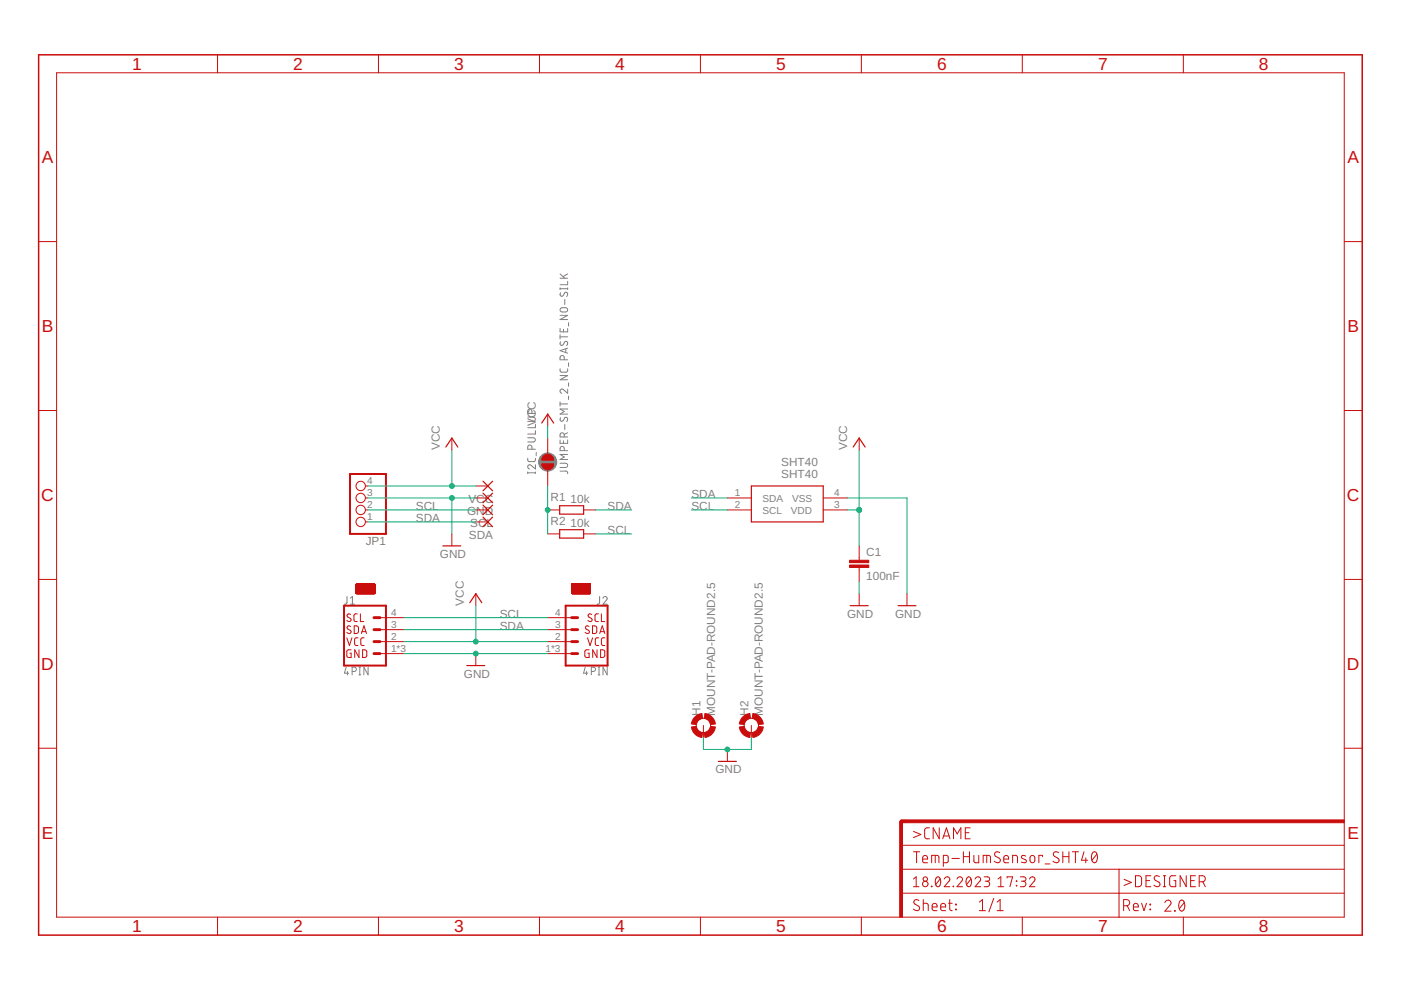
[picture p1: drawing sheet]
<svg xmlns="http://www.w3.org/2000/svg" width="297mm" height="210mm" viewBox="0 0 297 210" stroke-linecap="round" stroke-linejoin="round" font-family="sans-serif">
<g fill="none" stroke="#808080" stroke-width=".21">
<path d="M118.7 59h1.7M118.7 58.1l1 .9M120.4 59.6v.8h-1.7M120.4 58.1l-1 .5M118.7 78.2l.1 .5 .3 .2h1l.2-.2 .1-.5M118.7 69.6v.8h1.7v-.8M118.7 61v.4M118.7 71v.9M118.7 79.6h1.7l-1.7 .9h1.7M118.7 71.4h1.7M118.7 66.9h1.7l-1.7 .9h1.7M118.7 61.2h1.7"/>
<path d="M118.9 72.5a.41 .41 0 0 0-.1 .5 .41 .41 0 0 0 .5 .2l.4-.6a.41 .41 0 0 1 .6-.1 .41 .41 0 0 1 0 .6l-.2 .2M118.9 65.4l1-.2a.46 .46 0 0 1 .5 .5 .46 .46 0 0 1-.5 .4l-1-.1-.2-.3zM118.9 62.1a.41 .41 0 0 0-.1 .5 .41 .41 0 0 0 .5 .1l.5-.7a.46 .46 0 0 1 .6 .2 .46 .46 0 0 1-.3 .7M119.5 69.8v.6M119.6 76.3v-.5a.44 .44 0 0 0-.4-.4 .44 .44 0 0 0-.5 .4v.5h1.7M119.7 63.5v1.1M120 73.9v.8M120.4 61v.4M120.4 73.8l-1.7 .5 1.7 .6M120.5 68.4v.7M120.5 76.9v.8M111.9 97.2v.5l.3 .2h1.1l.2-.2v-.5"/>
<path d="M111.9 92.8h1.2a.44 .44 0 0 1 .4 .5 .44 .44 0 0 1-.4 .4h-1.2M111.9 88.4h1.2a.46 .46 0 0 1 .4 .5 .46 .46 0 0 1-.4 .4h-1.2M112.8 95.2v-.4a.44 .44 0 0 0-.5-.5 .44 .44 0 0 0-.4 .5v.4h1.6M112.8 87.7v-.5a.44 .44 0 0 0-.5-.5 .44 .44 0 0 0-.4 .5v.5h1.6M113.5 98.5v.9l-.9-.7a.44 .44 0 0 0-.7 .1 .44 .44 0 0 0 .3 .6M113.5 90v.7h-1.6M113.5 91.3v.7h-1.6M113.7 95.9v.7M118.7 99.9h1.4l.3 .5M118.7 98.2h1.2a.46 .46 0 0 1 .5 .5 .46 .46 0 0 1-.5 .4h-1.2M118.7 93.3v.7h1.7v-.7M118.7 85.2v.9"/>
<path d="M118.7 85.6h1.7M118.9 88.6a.41 .41 0 0 0-.1 .6 .41 .41 0 0 0 .6 0l.3-.6a.41 .41 0 0 1 .6 0 .41 .41 0 0 1 0 .6l-.2 .2M119.5 93.5v.5M119.6 95.5v-.4a.44 .44 0 0 0-.4-.4 .44 .44 0 0 0-.5 .4v.4h1.7M119.6 92.6v-.4a.44 .44 0 0 0-.4-.4 .44 .44 0 0 0-.5 .4v.4h1.7M119.7 90v1.1M120.4 82.5v.9l-.9-.8a.45 .45 0 0 0-.7 .2 .45 .45 0 0 0 .3 .6M120.4 96.4h-1.7l.9 .5-.9 .5h1.7M120.4 91.8l-.8 .3M120.4 86.7h-1.7l.9 .5-.9 .6h1.7M120.5 81.2v.7M120.5 84v.7"/>
<path d="M111.9 100.2h1.6M111.9 100.1v.3M113.5 100.1v.3M73.6 126.5l-.1 1.4-.2 .2h-.3M74.3 128.1h.9M74.3 126.8l.4-.3v1.6M127.1 126.5v1.4l-.2 .2h-.3M127.8 126.8a.44 .44 0 0 1 .7-.3 .44 .44 0 0 1 .1 .7l-.8 .9h.9M73.4 141.5l-.4 1.2h.9M73.7 142.4v.7M74.7 142.4h.4a.46 .46 0 0 0 .5-.5 .46 .46 0 0 0-.5-.4h-.4v1.6M76.1 141.5h.4"/>
<path d="M76.1 143.1h.4M76.3 141.5v1.6M78 141.5v1.6l-.8-1.6v1.6M124.1 141.5l-.4 1.2h.9M124.4 142.4v.7M125.4 142.4h.4a.46 .46 0 0 0 .5-.5 .46 .46 0 0 0-.5-.4h-.4v1.6M126.8 141.5h.4M126.8 143.1h.4M127 141.5v1.6M128.7 141.5v1.6l-.9-1.6v1.6"/>
</g>
<circle cx="116.1" cy="98" r="1.93" fill="#808080" stroke="#808080" stroke-width=".21"/>
<g fill="none" stroke="#c90d0c" stroke-width=".25">
<path d="M94.5 94.8l1.3-1.9 1.3 1.9M114.9 89.7l1.2-1.9 1.3 1.9M180.9 94.8l1.3-1.9 1.2 1.9M93.9 115.7h3.8M102.4 102l2 2.1M102.4 104.6l2 2M102.4 107.1l2 2M102.4 109.6l2 2.1M104.4 102l-2 2.1M104.4 104.6l-2 2M104.4 107.1l-2 2M104.4 109.6l-2 2.1"/>
<path d="M118.7 107.2h5v1.8h-5zM118.7 112.3h5v1.8h-5zM159.3 103h15.2v7.7h-15.2zM99.6 127.8l1.3-1.9 1.3 1.9M180.3 128.4h3.8M190.4 128.4h3.8M99 141.1h3.8M152.3 161.4h3.8"/>
</g>
<g fill="none" stroke="#c90d0c" stroke-width=".21">
<path d="M12 15.4h273v179.1h-273zM46.1 11.6v3.8M80.2 11.6v3.8M114.4 11.6v3.8M148.5 11.6v3.8M182.6 11.6v3.8M216.7 11.6v3.8M250.9 11.6v3.8M8.2 51.2h3.8M285 51.2h3.8M8.2 87h3.8M95.8 92.9v2.5"/>
<path d="M116.1 87.8v2.5M116.1 92.9v3.4M116.1 99.6v3.4M182.2 92.9v2.5M285 87h3.8M77.5 105.6h.5M77.5 108.1h.5M77.5 110.7h.5M77.5 103h.5M95.8 113.2v2.5M100.9 105.6h2.5M100.9 108.1h2.5"/>
<path d="M100.9 110.7h2.5M100.9 103h2.5M116.1 108.1h2.6M116.1 113.2h2.6M123.7 108.1h2.6M123.7 113.2h2.6M154.2 105.6h5.1M154.2 108.1h5.1M174.5 105.6h5.1M174.5 108.1h5.1M182.2 115.7v3.1M8.2 122.9h3.8"/>
<path d="M73.5 135.2l.6 1.7 .5-1.7M74.3 132.8l-.2-.1a.37 .37 0 0 0-.5 .2 .37 .37 0 0 0 .2 .5l.5 .2a.4 .4 0 0 1 0 .6 .4 .4 0 0 1-.6 0l-.2-.1M74.3 130.3l-.2-.1a.37 .37 0 0 0-.5 .1 .37 .37 0 0 0 .2 .5l.5 .3a.4 .4 0 0 1 0 .6 .4 .4 0 0 1-.6 0l-.2-.1M74.4 137.8h-.6l-.2 .2v1.3l.8 .1v-.9h-.2M75.1 132.7h.6l.3 .3v.9l-.3 .4h-.6zM75.5 125.7h4M75.5 125.7h.2M75.5 125.6h.2M75.5 125.5h.2M75.5 125.4h.2M75.5 125.3h.2M75.5 125.2h.2"/>
<path d="M75.5 125.1h.2M75.5 125h.2M75.5 124.9h.2M75.5 124.8h.2M75.5 124.7h.2M75.5 124.6h.2M75.5 124.5h.2M75.5 124.4h1.1M75.5 124.1h4M75.5 124.1h1.4M75.5 124h1.4M75.5 124h1.3"/>
<path d="M75.5 125.8h4M75.5 123.9h4M75.5 125.8h3.9M75.6 123.8h3.8M75.6 125.9h3.8M75.6 123.8h3.7M75.8 130.2h-.5l-.3 .3 .1 1.2 .7 .1M75.8 125.5h2.7M75.8 125.4h2.7M75.8 125.3l.1 .1M75.8 125.3h.1M75.8 125.7h2.7"/>
<path d="M75.8 125.6h2.7M75.8 125.1h.4M75.8 125h.4M75.8 124.9h.4M75.8 124.8h.4M75.8 124.7h.4M75.8 124.6h.4M75.8 124.5h.4M75.9 125.2h.3M75.9 125.1h.3M75.9 135.2l-.5 .1-.2 .3v1l.2 .2 .5 .1M76 125.3h.1"/>
<path d="M76.1 125.4h.1M76.1 125.3h.1M76.1 137.8v1.6l-.9-1.6v1.6M76.1 125.4h.2M76.2 125.3h.1M76.3 125.2l-.1 .1M76.3 125.2v.1M76.4 125.4h.1M76.4 130.2v1.6h.7M76.4 125.2h.2M76.4 125.1h.8M76.4 125h.8"/>
<path d="M76.4 124.9h.7M76.4 124.8h.6M76.4 124.8h.5M76.4 124.7h.4M76.4 124.7h.3M76.4 124.6h.3M76.4 124.5h.2M76.5 125.3l.3 .1M76.6 134.3l.6-1.6 .5 1.6M76.6 125.3h-.1M76.6 124.5h-1.1M76.7 124.3l-1.2 .1"/>
<path d="M76.7 124.3h-1.2M76.7 125.2h.4M76.8 133.9h.8M76.8 124.5h2.7M76.8 124.5h.7M76.8 124.4h2.7M76.8 124.2l-1.3 .1M76.8 125.4h.1M76.8 124.3v.1M76.8 124.6h.7M76.9 137.8h.6l.2 .2v1.1l-.2 .3h-.6zM76.9 125.3h.1"/>
<path d="M76.9 124.7h.6M76.9 124h.2M76.9 124.3h.2M77 125.4h.1M77 124.2h-1.5M77 124.7h.5M77 124v.1M77 124.3h.1M77 124.1h2.5M77.1 125.4h.6M77.1 124.2h2.4M77.1 124.3h.1"/>
<path d="M77.1 124.8h.4M77.1 124h2.4M77.1 125.2h-.7M77.2 125.3h.4M77.2 125.1l-.8 .1M77.2 124h2.3M77.2 135.2l-.5 .1-.2 .3v1l.2 .2 .5 .1M77.2 124.8h.3M77.2 124.3h2.3M77.2 124.2h2.3M77.3 124.9h.2M77.3 125.2h.3"/>
<path d="M77.3 125.1h.2M77.3 125h.2M77.7 125h.4M77.7 124.9h.4M77.7 124.8h.4M77.7 124.7h.4M77.7 124.6h.4M77.7 124.5h.4M77.7 125.1h.4M77.7 125.2h.3M77.8 125.4h.1M77.9 125.4h.1"/>
<path d="M77.9 125.3h.1M77.9 125.4h.2M78.1 125.3h.1M78.1 125.2l-.1 .1M78.1 125.2v.1M78.1 125.1h-.4M78.2 125.3h.3M78.2 125.2h.3M78.2 125.1h.3M78.2 125h.3M78.2 124.9h.3M78.2 124.8h.3"/>
<path d="M78.2 124.7h.3M78.2 124.6h.3M78.2 124.5h.3M78.6 124.7h.1M78.7 125.7h.8M78.7 125.6h.8M78.7 125.5h.8M78.7 125.4h.8M78.7 125.3l.1 .1M78.7 125.3h.1M78.7 125.1h.4M78.7 125h.4"/>
<path d="M78.7 124.9h.4M78.7 124.8h.4M78.7 125.2h.4M78.7 124.7h.4M78.7 124.6h-.1M78.8 125.2h.2M78.8 124.5l-.2 .1M78.8 125.3h.1M78.9 125.4h.1M78.9 124.6v.1M78.9 124.5h.1M78.9 125.3h.1"/>
<path d="M79 125.4h.1M79 124.5h.1M79 125.4h.5M79.1 124.5h.4M79.1 125.3h.4M79.2 124.6h.3M79.2 125.2h.3M79.2 124.7h.3M79.3 125.1h.2M79.3 124.8h.2M79.3 125h.2M79.3 124.9h.2"/>
<path d="M79.5 123.9h-4M80.6 138.6h5M80.6 136h5M80.6 133.5h5M80.6 131h5M100.9 125.9v2.5M100.9 138.6v2.5M116.1 138.6h5.1M116.1 136h5.1M116.1 133.5h5.1M116.1 131h5.1M121.2 125.7h4"/>
<path d="M121.2 125.7h.2M121.2 125.6h.2M121.2 125.5h.2M121.2 125.4h.2M121.2 125.3h.2M121.2 125.2h.2M121.2 125.1h.2M121.2 125h.2M121.2 124.9h.2M121.2 124.8h.2M121.2 124.7h.2M121.2 124.6h.2"/>
<path d="M121.2 124.5h.2M121.2 124.4h1.1M121.2 124.4h1.2M121.2 124.1h4M121.2 124.1h1.4M121.2 124h1.4M121.2 124h1.3M121.2 123.9h4M121.2 125.8h4M121.3 123.8h3.8M121.3 125.9h3.8M121.5 125.7h2.7"/>
<path d="M121.5 125.6h2.7M121.5 125.5h2.7M121.5 125.4h2.7M121.5 125.3l.1 .1M121.5 125.3h.1M121.5 125.1h.5M121.5 125h.5M121.5 124.9h.5M121.5 124.8h.5M121.5 124.7h.5M121.5 124.6h.5M121.5 124.5h.5"/>
<path d="M121.6 125.2h.3M121.8 125.4h.1M121.8 125.3h.1M121.8 125.4h.2M121.9 125.3h.1M121.9 125.2h-.3M121.9 125.1l-.3 .1M122 125.2v.1M122 125.3h.1M122.1 125.1h.8M122.1 125h.8M122.1 124.9h.8"/>
<path d="M122.1 124.9h.7M122.1 124.8h.6M122.1 124.8h.5M122.1 124.7h.4M122.1 124.7h.3M122.1 124.6h.3M122.1 124.5l.3 .1M122.1 125.4h.1M122.1 125.2h.2M122.2 125.4h.3M122.2 125.3h.1M122.3 124.5h-1.1"/>
<path d="M122.4 124.3l-1.2 .1M122.4 124.3h-1.2M122.4 125.2h.4M122.5 124.4h2.7M122.5 124.5h.7M122.5 124.2l-1.3 .1M122.5 125.4h.1M122.5 124.6h.7M122.6 124.3v.1M122.6 125.3h.1M122.6 124.7h.6M122.6 124h.2"/>
<path d="M122.6 124.3h.3M122.7 124.2h-1.5M122.7 124h.1M122.7 125.3h.1M122.7 125.4h.1M122.7 124v.1M122.7 124.7h.5M122.8 125.4h.6M122.8 124.1h2.4M122.8 124.3h.1M122.8 124.2h2.4M122.8 124.8h.4"/>
<path d="M122.8 124h2.4M122.9 125.2h-.8M122.9 125.3h.4M122.9 124h2.3M122.9 124.8h.3M123 125.3h.3M123 124.9h.2M123 124.3h2.2M123 124.2h2.2M123 125.2h.3M123 125.1l.3 .1M123 125.1h.2"/>
<path d="M123 125h.2M123.4 125.1h.4M123.4 125h.4M123.4 124.9h.4M123.4 124.8h.4M123.4 124.7h.4M123.4 124.6h.4M123.4 124.5h.4M123.4 125.2h.4M123.5 125.2h.2M123.5 125.4h.1M123.6 125.3h.1"/>
<path d="M123.6 125.4h.2M123.8 125.3h.1M123.8 125.1l-.4 .1M123.8 125.2l-.1 .1M123.8 125.2v.1M124 125.3h.2M124 125.2h.2M124 125.1h.2M124 125h.2M124 124.9h.2M124 124.8h.2M124 124.7h.2"/>
<path d="M124 124.6h.2M124 124.5h.2M124.3 124.7h.1M124.4 125.7h.8M124.4 125.6h.8M124.4 125.5h.8M124.4 125.4h.8M124.4 125.3l.1 .1M124.4 125.3h.1M124.4 125.1h.4M124.4 125h.5M124.4 124.9h.5"/>
<path d="M124.4 124.8h.4M124.4 125.2h.4M124.4 124.7h.4M124.4 124.6h-.1M124.5 125.2h.2M124.5 124.5l-.2 .1M124.5 125.4h.1M124.6 135.2l.5 1.7 .5-1.7M124.6 125.3h.1M124.6 124.5h.1M124.6 124.6v.1M124.7 125.4h.1"/>
<path d="M124.7 124.5h.1M124.7 125.4h.5M124.8 124.5h.4M124.8 125.3h.4M124.9 132.8a.42 .42 0 0 0-.6-.1 .42 .42 0 0 0-.1 .6l.6 .3a.41 .41 0 0 1 0 .7 .41 .41 0 0 1-.6-.1l-.1-.1M124.9 124.6h.3M124.9 137.8h-.7l-.2 .2 .1 1.3 .8 .1v-.9h-.3M124.9 125.3h.3M124.9 124.7h.3M124.9 125.2h.3M125 125.2h.2M125 124.7h.2"/>
<path d="M125 125.1h.2M125 124.8h.2M125 125h.2M125 124.9h.2M125.2 125.8h-4M125.2 124.5h-2.7M125.5 130.3l-.2-.1a.38 .38 0 0 0-.6 .1 .38 .38 0 0 0 .2 .5l.5 .3a.44 .44 0 0 1-.1 .7 .44 .44 0 0 1-.6-.2M125.6 132.7h.7l.2 .3v.9l-.2 .4h-.7zM126.6 137.8v1.6l-.9-1.6v1.6M126.9 130.2h-.5l-.2 .3v1.1l.2 .2h.5M126.9 135.2l-.5 .1-.2 .3v1l.2 .2 .5 .1M127.1 134.3l.6-1.6 .5 1.6"/>
<path d="M127.3 133.9h.8M127.3 137.8h.7l.2 .2v1.1l-.2 .3h-.7zM127.5 130.2v1.6h.7M128.2 135.2l-.5 .1-.2 .3 .1 1.2 .6 .1M182.2 120.3v3.1M182.2 125.9v2.5M192.3 125.9v2.5M285 122.9h3.8M8.2 158.6h3.8M149.1 153.8v2.6M154.2 158.9v2.5M159.3 153.8v2.6"/>
<path d="M285 158.6h3.8M191.1 179.2h93.9M193.7 176.3l1.5 .6-1.5 .7M197.1 175.5l-.7 .1-.4 .4 .1 1.6 .3 .2h.7M199.1 175.5v2.3l-1.3-2.3v2.3M199.9 177.8l.8-2.3 .7 2.3M200.1 177.2h1.1M202.2 177.8v-2.3l.7 1.3 .8-1.3v2.3M204.7 176.6h.7M205.7 175.5h-1v2.3h1M46.1 194.5v3.8M80.2 194.5v3.8"/>
<path d="M114.4 194.5v3.8M148.5 194.5v3.8M182.6 194.5v3.8M191.1 189.4h93.9M191.1 184.3h93.9M193.7 188h1.1M193.7 180.6h1.3M193.7 186.4l.5-.5v2.1M194.3 180.6v2.3M194.8 190.9a.57 .57 0 0 0-.8-.1 .57 .57 0 0 0 0 .9l.7 .4a.58 .58 0 0 1 .1 .9 .58 .58 0 0 1-.9-.1l-.2-.1M195.6 182.1h1.1a.54 .54 0 0 0-.4-.7 .54 .54 0 0 0-.7 .5l.1 .9 1 .1M195.7 191.5l1 .1 .1 1.5"/>
<path d="M195.7 190.7v2.4M197.5 187.9l.1 .1zM197.5 182.9v-1.5l1.5 .1 .1 1.4M197.6 192.3h1.1a.54 .54 0 0 0-.4-.8 .54 .54 0 0 0-.7 .5l.2 1 .9 .1M198.3 181.4v1.5M198.5 186.1l.2-.2a.86 .86 0 0 1 .7 1.3v.3a.51 .51 0 0 1-.5 .5 .51 .51 0 0 1-.5-.5l-.1-.8zM199.3 186.4l-.9 1.1M199.5 192.3h1a.54 .54 0 0 0-.4-.7 .54 .54 0 0 0-.6 .4l.1 1 .9 .1M200 182.9h.8l.2-.2v-1.1l-.2-.2h-.8v2.3M200.2 186.4a.58 .58 0 0 1 .8-.5 .58 .58 0 0 1 .2 .9l-1 1.2h1.2M201.1 191.5h.8M201.4 190.7v2.1l.5 .3"/>
<path d="M201.8 182h1.6M202.1 187.9l.1 .1zM202.6 191.7l.2 .2zM202.6 192.8l.2 .1zM202.9 186.4a.58 .58 0 0 1 .8-.5 .58 .58 0 0 1 .2 .9l-1 1.2h1.2M204.3 180.6v2.3M204.3 181.6h1.2M205.1 186.1l.1-.2a.88 .88 0 0 1 .8 1.3l-.1 .3a.51 .51 0 0 1-.5 .5 .51 .51 0 0 1-.5-.5l-.1-.8zM205.5 180.6v2.3M205.9 186.4l-1 1.1M206.5 181.4v1.3l.4 .2h.6v-1.5M206.7 186.4a.58 .58 0 0 1 .9-.5 .58 .58 0 0 1 .1 .9l-1 1.2h1.2"/>
<path d="M207.6 193.1h1.3M207.6 191.3l.7-.6v2.4M208.4 182.9v-1.5l1.5 .1 .1 1.4M208.7 185.9h.7a.47 .47 0 0 1 .4 .5 .47 .47 0 0 1-.4 .4h-.5M209.2 181.4v1.5M209.3 186.8a.58 .58 0 0 1 .5 .6 .58 .58 0 0 1-.5 .6h-.6M210.7 190.5l-1 2.8M211.4 193.1h1.3M211.4 191.3l.6-.6v2.4M211.6 188h1.2M211.6 186.4l.6-.5v2.1M212 180.8a.58 .58 0 0 0-.9-.1 .58 .58 0 0 0 0 .9l.7 .3a.54 .54 0 0 1 .2 .8 .54 .54 0 0 1-.7 .2l-.5-.3"/>
<path d="M212.8 182.1h1a.54 .54 0 0 0-.3-.7 .54 .54 0 0 0-.7 .5l.1 .9 .9 .1M213.5 186.1v-.2h1.2l-.6 2.1M214.7 182.9v-1.5h.6l.4 .2v1.3M215.5 186.8l.1 .1zM215.5 187.7l.1 .1zM216.3 185.9h.8a.47 .47 0 0 1 .4 .5 .47 .47 0 0 1-.4 .4h-.5M216.7 194.5v3.8M216.9 186.8a.58 .58 0 0 1 .6 .6 .58 .58 0 0 1-.6 .6h-.6M217.5 181.5a.57 .57 0 0 0-.9 .1v.3l1 .6v.3l-.3 .1-.7-.1M218.3 186.4a.58 .58 0 0 1 .8-.5 .58 .58 0 0 1 .2 .9l-1 1.2h1.1M218.5 181.5l.5-.1a.87 .87 0 0 1 0 1.5h-.4l-.2-.3zM221 181.6v-.2h-.7v1.5"/>
<path d="M221.6 183.2h1M224.4 180.8a.58 .58 0 0 0-.9-.1 .58 .58 0 0 0 .1 .9l.7 .3a.58 .58 0 0 1 .1 .9 .58 .58 0 0 1-.9 0l-.3-.2M225.3 181.6h1.3M225.3 180.6v2.3M226.6 180.6v2.3M227.4 180.6h1.3M228 180.6v2.3M229.8 180.6l-.5 1.8h1.3M230.2 181.9v1M231.7 180.8a.53 .53 0 0 1 .6-.2 .53 .53 0 0 1 .3 .6 1.34 1.34 0 0 1-.5 1.7 1.4 1.4 0 0 1-.4-2.1zM232.6 181.1l-1.1 1.3M237.3 184.3v10.2"/>
<path d="M238.2 192h.7a.66 .66 0 0 0 .6-.6 .66 .66 0 0 0-.6-.7h-.7v2.4M238.3 186.4l1.6 .7-1.6 .6M239 192l.5 1.1M240.3 192.3h1a.54 .54 0 0 0-.3-.7 .54 .54 0 0 0-.7 .4l.1 1 .9 .1M240.7 185.7h.9l.4 .4v1.5l-.4 .4h-.9zM242 191.5l.5 1.6 .6-1.6M243 186.7h.8M243.8 192.8l.1 .1zM243.8 191.7l.1 .2zM244 185.7h-1v2.3h1M245.8 185.9a.58 .58 0 0 0-.9-.1 .58 .58 0 0 0 .1 .8l.7 .4a.54 .54 0 0 1 .2 .8 .54 .54 0 0 1-.8 .2l-.5-.3M246.6 185.7h.6"/>
<path d="M246.6 188h.6M246.9 185.7v2.3M247 191.4a.65 .65 0 0 1 .9-.5 .65 .65 0 0 1 .2 1l-1.1 1.3h1.3M249 193l.2 .2zM249.3 185.7h-1l-.3 .3v1.6l.3 .4h1v-1.3h-.4M250.2 191a.55 .55 0 0 1 .6-.1 .55 .55 0 0 1 .3 .5 1.36 1.36 0 0 1-.6 1.8 1.47 1.47 0 0 1-.3-2.2zM250.9 194.5v3.8M251.1 191.4l-1.1 1.3M251.5 185.7v2.3l-1.3-2.3v2.3M252.4 186.7h.8M253.5 185.7h-1.1v2.3h1.1M254.3 187a1.16 1.16 0 0 0 1.1-.3l.1-.6-.2-.3-1-.1v2.3"/>
<path d="M255 187l.5 1"/>
<circle cx="76.5" cy="108.1" r=".99"/>
<circle cx="76.5" cy="103" r=".99"/>
<circle cx="76.5" cy="105.6" r=".99"/>
<circle cx="76.5" cy="110.7" r=".99"/>
<circle cx="149.1" cy="153.8" r="1.52"/>
<circle cx="159.3" cy="153.8" r="1.52"/>
<circle cx="196.2" cy="187.4" r=".59"/>
<circle cx="196.2" cy="186.4" r=".46"/>
</g>
<g fill="#c90d0c" stroke="#c90d0c" stroke-width=".21">
<path d="M180.1 119.8h4.1v.5h-4.1z"/>
<path d="M180.1 118.8h4.1v.5h-4.1z"/>
<path d="M190.8 174.1h.5v20.4h-.5z"/>
<path d="M191 173.8h94v.6h-94z"/>
</g>
<path d="M74.2 100.5h7.6v12.7h-7.6zM72.9 128.4h8.9v12.7h-8.9zM119.9 128.4h8.9v12.7h-8.9z" fill="none" stroke="#c90d0c" stroke-width=".42"/>
<path d="M79.3 133.5h1.3M79.3 136h1.3M79.3 138.6h1.3M79.3 131h1.3M121.2 133.5h1.3M121.2 136h1.3M121.2 138.6h1.3M121.2 131h1.3M192.3 174.1h-1.2v1.3" fill="none" stroke="#c90d0c" stroke-width=".61"/>
<g fill="#c90d0c" stroke="#c90d0c" stroke-width=".21">
<path d="M147.2 152.2l.6-.6 1-.3 .1 1-.6 .2a1.4 1.4 0 0 0-.7 1.1l-1-.1z" fill-rule="evenodd"/>
<path d="M146.6 154.1l1-.1 .4 .9 .9 .4-.1 1.1a2.52 2.52 0 0 1-2.2-2.3z" fill-rule="evenodd"/>
<path d="M149.3 155.3a1.51 1.51 0 0 0 1.4-1.3l1 .1a2.59 2.59 0 0 1-2.2 2.3z" fill-rule="evenodd"/>
<path d="M149.5 151.3a2.59 2.59 0 0 1 2.2 2.2l-1 .1-.5-.9-.9-.4z" fill-rule="evenodd"/>
<path d="M157.3 152.2l.7-.6 1-.3 .1 1-.6 .2a1.4 1.4 0 0 0-.7 1.1l-1-.1z" fill-rule="evenodd"/>
<path d="M156.8 154.1l1-.1 .4 .9 .9 .4-.1 1.1a2.48 2.48 0 0 1-2.2-2.3z" fill-rule="evenodd"/>
<path d="M159.5 155.3a1.51 1.51 0 0 0 1.3-1.3l1 .1a2.59 2.59 0 0 1-2.2 2.3z" fill-rule="evenodd"/>
<path d="M159.6 151.3a2.59 2.59 0 0 1 2.2 2.2l-1 .1-.4-.9-.9-.4z" fill-rule="evenodd"/>
<path d="M115.3 96.6a1.26 1.26 0 0 1 1.3-.2 1.26 1.26 0 0 1 .8 1.2h-2.5v-.5z" fill-rule="evenodd"/>
<path d="M114.9 98.3h2.5a1.27 1.27 0 0 1-1.3 1.3 1.27 1.27 0 0 1-1.2-1.3z" fill-rule="evenodd"/>
</g>
<path d="M8.2 11.6h280.6v186.7h-280.6z" fill="none" stroke="#c90d0c" stroke-width=".32"/>
<g fill="none" stroke="#0dab76" stroke-width=".21">
<path d="M95.8 95.4v7.6M116.1 90.3v2.6M182.2 95.4v20.3M78 105.6h22.9M78 108.1h22.9M78 103h22.9M78 110.7h22.9M95.8 105.6v7.6M116.1 103v10.2M126.3 108.1h7.6M126.3 113.2h7.6M146.6 105.6h7.6"/>
<path d="M146.6 108.1h7.6M179.6 105.6h12.7v20.3M179.6 108.1h2.6M85.6 138.6h30.5M85.6 136h30.5M85.6 133.5h30.5M85.6 131h30.5M100.9 128.4v7.6M182.2 123.4v2.5M149.1 156.4v2.5h10.2v-2.5"/>
</g>
<g fill="#0dab76" stroke="#0dab76" stroke-width=".21">
<circle cx="95.8" cy="105.6" r=".51"/>
<circle cx="100.9" cy="138.6" r=".51"/>
<circle cx="154.2" cy="158.9" r=".51"/>
<circle cx="182.2" cy="108.1" r=".51"/>
<circle cx="95.8" cy="103" r=".51"/>
<circle cx="100.9" cy="136" r=".51"/>
<circle cx="116.1" cy="108.1" r=".51"/>
</g>
<g font-size="3.7" fill="#c90d0c">
<text x="28" y="14.8">1</text>
<text x="62.2" y="14.8">2</text>
<text x="96.3" y="14.8">3</text>
<text x="130.4" y="14.8">4</text>
<text x="164.5" y="14.8">5</text>
<text x="198.7" y="14.8">6</text>
<text x="232.8" y="14.8">7</text>
<text x="266.9" y="14.8">8</text>
<text x="8.9" y="34.6">A</text>
<text x="285.7" y="34.6">A</text>
<text x="8.9" y="70.4">B</text>
<text x="285.7" y="70.4">B</text>
<text x="8.8" y="106.2">C</text>
<text x="285.6" y="106.2">C</text>
<text x="8.8" y="142">D</text>
<text x="285.6" y="142">D</text>
<text x="8.9" y="177.8">E</text>
<text x="285.7" y="177.8">E</text>
<text x="28" y="197.6">1</text>
<text x="62.2" y="197.6">2</text>
<text x="96.3" y="197.6">3</text>
<text x="130.4" y="197.6">4</text>
<text x="164.5" y="197.6">5</text>
<text x="198.7" y="197.6">6</text>
<text x="232.8" y="197.6">7</text>
<text x="266.9" y="197.6">8</text>
</g>
<g font-size="2.5" fill="#808080">
<text x="93.3" y="95.4" transform="rotate(-90 93.3 95.4)">VCC</text>
<text x="113.6" y="90.3" transform="rotate(-90 113.6 90.3)">VCC</text>
<text x="179.6" y="95.4" transform="rotate(-90 179.6 95.4)">VCC</text>
<text x="165.6" y="101.4">SHT40</text>
<text x="165.6" y="98.8">SHT40</text>
<text x="99.3" y="106.7">VCC</text>
<text x="116.7" y="106.3">R1</text>
<text x="121" y="106.6">10k</text>
<text x="146.6" y="105.6">SDA</text>
<text x="88.2" y="110.7">SDA</text>
<text x="88.2" y="108.1">SCL</text>
<text x="99" y="109.2">GND</text>
<text x="99.7" y="111.7">SCL</text>
<text x="116.7" y="111.4">R2</text>
<text x="121" y="111.7">10k</text>
<text x="128.8" y="108.1">SDA</text>
<text x="128.8" y="113.2">SCL</text>
<text x="146.6" y="108.1">SCL</text>
<text x="77.5" y="115.6">JP1</text>
<text x="93.3" y="118.3">GND</text>
<text x="99.4" y="114.3">SDA</text>
<text x="183.7" y="117.9">C1</text>
<text x="183.7" y="123">100nF</text>
<text x="98.3" y="128.4" transform="rotate(-90 98.3 128.4)">VCC</text>
<text x="106" y="131">SCL</text>
<text x="179.6" y="131">GND</text>
<text x="189.8" y="131">GND</text>
<text x="106" y="133.5">SDA</text>
<text x="98.3" y="143.7">GND</text>
<text x="148.6" y="151.8" transform="rotate(-90 148.6 151.8)">H1</text>
<text x="151.6" y="151.8" transform="rotate(-90 151.6 151.8)">MOUNT-PAD-ROUND2.5</text>
<text x="158.7" y="151.8" transform="rotate(-90 158.7 151.8)">H2</text>
<text x="161.8" y="151.8" transform="rotate(-90 161.8 151.8)">MOUNT-PAD-ROUND2.5</text>
<text x="151.7" y="164">GND</text>
</g>
<g font-size="2.1" fill="#808080">
<text x="77.8" y="107.8">2</text>
<text x="77.8" y="105.2">3</text>
<text x="77.8" y="102.7">4</text>
<text x="155.8" y="105.2">1</text>
<text x="155.8" y="107.8">2</text>
<text x="161.6" y="106.3">SDA</text>
<text x="167.9" y="106.3">VSS</text>
<text x="176.9" y="105.2">4</text>
<text x="176.9" y="107.8">3</text>
<text x="77.8" y="110.3">1</text>
<text x="161.6" y="108.9">SCL</text>
<text x="167.7" y="108.9">VDD</text>
<text x="82.9" y="130.6">4</text>
<text x="117.7" y="130.6">4</text>
<text x="82.9" y="135.7">2</text>
<text x="82.9" y="133.2">3</text>
<text x="117.7" y="135.7">2</text>
<text x="117.7" y="133.2">3</text>
<text x="82.9" y="138.2">1*3</text>
<text x="115.6" y="138.2">1*3</text>
</g>
</svg>
